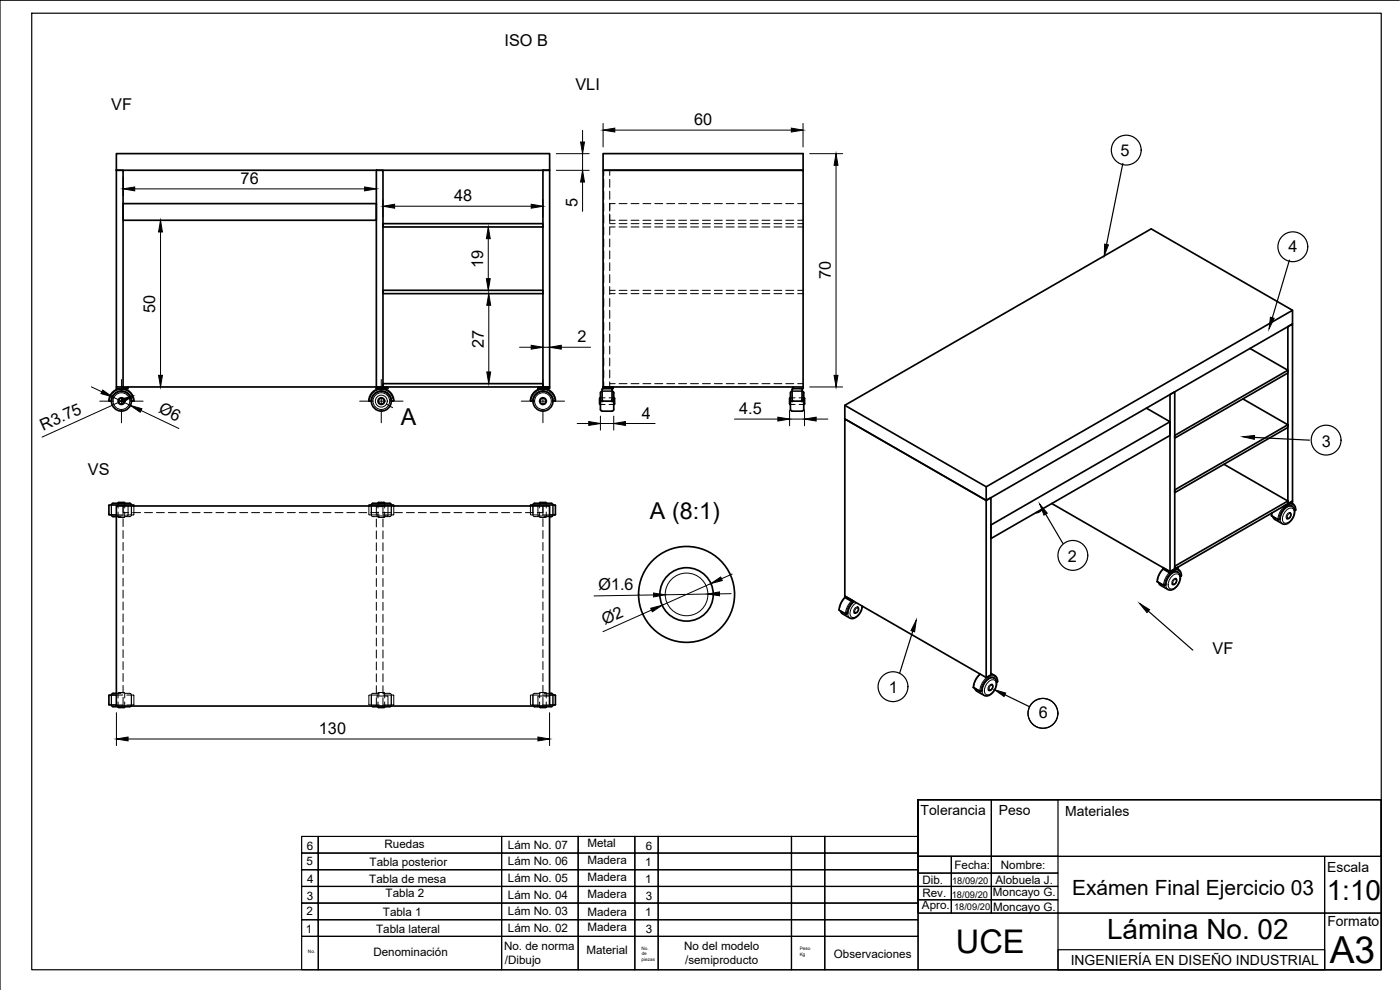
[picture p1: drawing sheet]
<svg xmlns="http://www.w3.org/2000/svg" width="420mm" height="297mm" viewBox="0 0 420 297" stroke-linecap="round" stroke-linejoin="round" font-family="sans-serif">
<!-- layer: Visible -->
<g fill="none" stroke="#000" stroke-width=".51">
<path d="M34.9 46.1h130.1v5h-130.1zM34.9 51.1h2v65h-2zM112.9 51.1h2v65h-2zM162.9 51.1h2.1v65h-2.1zM181 46.1h60v5h-60zM181 51.1h60v65h-60zM36.9 61.1h76v5h-76zM114.9 67.1h48v1h-48zM114.9 87.1h48v1h-48zM386.5 98l1.4-.8v53.2l-1.4 .8zM387.9 93.1l-42.4-24.4-92 52.9v4.1l42.5 24.4M34.9 116.1v.5h3.5v-.5h-1.5"/>
<path d="M38.4 116.1h74.5M112.9 116.1h3.5v.5h-3.5zM114.9 115.1h48v1h-48zM161.4 116.1h3.6v.5h-3.6zM179.9 119.6v1.6M180.2 119.4l-.2 .1M180.7 117.4a1.34 1.34 0 0 0-.5 1.7v2.9a1.05 1.05 0 0 0 .5 1.3M181 116.6l-.3 .2v3.6l.2-.3M181 116.1h3v.5h-3zM183.5 116.6l.2 .2v3.6l-.2-.3M183.7 117.4a1.36 1.36 0 0 1 .5 1.7v2.9a1.07 1.07 0 0 1-.5 1.3l-3 .1M184.2 119.4a1.29 1.29 0 0 1 .2 1.4v.5l-.2 .1"/>
<path d="M237 119.6v1.6M237.2 119.4l-.2 .1M237.7 117.4a1.34 1.34 0 0 0-.5 1.7v2.9a1.05 1.05 0 0 0 .5 1.3M238 116.1v.5M240.5 116.6l-2.7 .1-.1 3.7 .2-.3M240.5 116.6l.2 .2M240.7 116.8v3.6l-.2-.3M240.7 117.4a1.36 1.36 0 0 1 .5 1.7v2.9a1.07 1.07 0 0 1-.5 1.3l-3 .1M241 116.1v.5h-.5M241.2 119.4a1.29 1.29 0 0 1 .3 1.4l-.1 .5-.2 .1M373 119.7l13.5 7.8-33.9 19.5v.8l33.9-19.5v-.8M375.1 104.5l11.4 6.6-33.9 19.5v.9l33.9-19.6v-.8"/>
<path d="M32.9 120.4h.5M32.9 120.4h.1M33.4 120.4a3 3 0 0 1 3-3 3 3 0 0 1 3 3M39.4 120.4h.6M40 120.4h.1M40.2 120.1l-.2 .3M40.2 120.1a3.7 3.7 0 0 0-3.8-3.6 3.7 3.7 0 0 0-3.6 3.8l.1 .1M110.9 120.4l-.2-.1a3.6 3.6 0 0 1 3.7-3.7 3.6 3.6 0 0 1 3.6 3.8M110.9 120.4h.1M117.4 120.4a3 3 0 0 0-3-3 3 3 0 0 0-3 3h-.5M117.4 120.4h.6M118 120.4h.1"/>
<path d="M159.4 120.4l-.2-.1a3.6 3.6 0 0 1 5.2-3.4 3.5 3.5 0 0 1 2.3 3.4l-.2 .1M159.4 120.4h.1M165.9 120.4h.6M165.9 120.4a3 3 0 0 0-2.9-3 3 3 0 0 0-3 3h-.6M166.5 120.4h.1M180 121.2l.2 .2M180.7 120.4h3M237 121.2l.2 .2M237.7 120.4h3M253.5 121.6l42.5 24.5M344 122.5l7.1 4-53.7 31v4.1l53.7-31v-4.1M367.3 139.3l19.2 11-33.9 19.6v.8l33.9-19.5v-.9"/>
<path d="M33.4 154.5a1.12 1.12 0 0 0 1.5 .5M34.9 151.8h130v60h-130zM35.4 151a1.24 1.24 0 0 1 1.5-.2h.5v.2M39.4 151.5a1.36 1.36 0 0 0-1.7-.5h-2.9a1.07 1.07 0 0 0-1.4 .5M40.2 151.8l-.2-.3h-7.2l-.1 2.9 2.2 .1M110.7 151.8l.1-.3h7.2l.2 .3M113.4 151a1.3 1.3 0 0 1 1.5-.2h.5v.2M117.5 151.5a1.38 1.38 0 0 0-1.8-.5h-2.9a1.07 1.07 0 0 0-1.4 .5M159.2 151.8l.1-.3h7.3l.1 2.9-1.8 .1M160.4 151h4.1a1.11 1.11 0 0 1 1.4 .5M160.5 151l-.5 .5M163.7 150.8h-.8a.7 .7 0 0 0-1 .2"/>
<path d="M163.8 150.8l.1 .2M165.9 154.5l-.2 .4-.8 .1M296 146.1l91.9-53v4.1l-91.9 52.9zM296 150.1l1.4-.8v53.2l-1.4 .8-42.5-24.5v-53.1l42.5 24.4v53.2M312.9 152.6l-1 1-1 .2M315.6 151.1l35.5 20.4 1.5-.8v-53.1l-1.5 .8v53.1l-2.1-1.2v.4l2.1 1.2v-.4l2.5-1.4v.4l-2.5 1.4M381.6 154.8l2 1.1M381.7 154.7l-.1 .1M381.7 153.9l-.1 .9M383.5 155.8l.3 .2M383.8 155.9h.1M384.2 155.7l-.4 .3"/>
<path d="M385.1 152l.3 .2v-.4l2.5-1.4v.4l-2.5 1.4M387.1 153.8l.1 .1M387.2 153.9l.2 .4-.2 .8-.5 .5h-.6M387.6 150.9l1 .8 .2 1.4M387.8 151.9l.7 1v1.3l-.7 1.6-1.3 1.2-.8 .3-.9-.2-2.3-1.3-.5-.8M387.8 151.9a3.2 3.2 0 0 0-3.4 2.8l-.2 1M388.8 153.1l-.3 .1M388.8 153.1h.1M253.5 178.8l2.2 1.3v.4l-2.2-1.2zM253.6 179.3l-1.3 1.8-.5 2 2.1 1.1M347.3 174.5l2 1.2M347.4 174.5h-.1"/>
<path d="M347.7 174.7l.5 .9 2.4 1.3 .8 .1 .7-.2 1.3-1.2 .7-1.5 .1-1.4-.5-.9a1.43 1.43 0 0 0-2.1 .3l-1.1 1.3-.6 2.1-.4 .2M349 170.7l-1.3 1.9-.4 1.9M349.2 175.5l.3 .2M349.5 175.7h.1M352.8 173.6h.1M352.9 173.6l.2 .5-.2 .8-.5 .5-.6-.1M353.3 170.7l1 .8 .2 1.3M354.5 172.8l-.3 .2M354.5 172.8h.1M251.9 183l-.1 .1M253.7 184.1l.3 .2M254 184.2h.1"/>
<path d="M254.4 184l-.4 .3M256 180.3l-.3 .2M256.4 180.5l-.9 .8-.7 1-.4 1.7M257.4 182.1l.3 .4-.3 1-.5 .4h-.5M258.8 181.9l-.2 1.1-.7 1.2-.9 .9-.9 .5-1-.2-2.2-1.2-.7-.9M33.4 211.5a1.29 1.29 0 0 0 1.8 .5h3.7l.4-.2M34.9 208a1.14 1.14 0 0 0-1.5 .5M34.9 208.5l-2.2 .2v2.7l2.2 .1M35.4 212.1l.2 .2h1.6l.2-.2M113.4 212.1l.2 .2h1.6l.2-.2M117.4 211.8l-.5 .2h-5l-.4-.2M160.1 211.8l.4 .2"/>
<path d="M161.9 212.1l.2 .2h1.6M163.9 212.1l-.1 .2M164.9 208.5l1.8 .2v2.7l-1.8 .1M164.9 208l.8 .1 .2 .4M165.9 211.5a1.34 1.34 0 0 1-1.7 .5h-3.8M292.1 206.3l2.1 1.2M292.2 206.2l-.1 .1M294 207.3l.3 .2M294.2 202.2l-1.5 1.8-.6 2.3M294.3 207.5h.1M297.4 202l1.6 1 .3 .9v.7M297.7 205.4l.3 .5-.2 .7-.6 .5h-.5"/>
<path d="M298.3 203.4l.7 .9v1.6l-.8 1.6-1.2 1-.8 .3-.8-.1-2.3-1.4-.6-.8M298.3 203.4a3.2 3.2 0 0 0-3.4 2.8l-.2 1-.4 .3M299.3 204.6l-.2 .1M299.4 204.6h-.1"/>
<circle cx="36.4" cy="120.3" r="3"/>
<circle cx="36.4" cy="120.3" r="1.01"/>
<circle cx="114.4" cy="120.3" r="3"/>
<circle cx="114.4" cy="120.3" r="1.01"/>
<circle cx="163" cy="120.3" r="3"/>
<circle cx="163" cy="120.3" r="1.01"/>
<circle cx="206" cy="178.3" r="14.4"/>
<circle cx="206" cy="178.3" r="8"/>
</g>
<!-- layer: Visible Narrow -->
<g fill="none" stroke="#000" stroke-width=".3">
<path d="M32.9 119.8a3.5 3.5 0 0 1 3.5-3 3.5 3.5 0 0 1 3.5 3M110.9 119.8a3.5 3.5 0 0 1 3.5-3 3.5 3.5 0 0 1 3.5 3M159.4 119.8a3.5 3.5 0 0 1 3.6-3 3.5 3.5 0 0 1 3.5 3M312.7 152.8l-1.3 .7M382.1 155.1l.6 .8M385.3 152.1l-1.1 1.4-.7 2.3-1.8-1.1 .1-.8M385.7 152l-1.2 1.5-.5 1.2-.2 1.2M386.2 153a1.26 1.26 0 0 1 1.7-.5 1.26 1.26 0 0 1 .5 1.8 2.8 2.8 0 0 1-3 2.6 2.81 2.81 0 0 1 .8-3.9zM386.6 154.3l.5-.2a.75 .75 0 0 1 .1 .9 .75 .75 0 0 1-.9 .4zM386.9 151.3a1.47 1.47 0 0 1 1.9 1.7M387.2 153.9a1.16 1.16 0 0 0-1 1.7M387.5 151l.5 .2"/>
<path d="M387.8 151.9a2.98 2.98 0 0 0-3.3 2.3l-.3 1.2a1.63 1.63 0 0 0 .6 1.7M253.6 179.3l-1.3 2-.4 1.7M347.8 174.8l.6 .8M349.1 170.8l-1.3 2-.4 1.7M350.9 171.8l-1.3 2.1-.4 1.6-1.8-1M351.4 171.8l-1.2 1.5-.5 1.2-.2 1.2M351.9 172.7a1.26 1.26 0 0 1 1.7-.4 1.26 1.26 0 0 1 .5 1.7 2.8 2.8 0 0 1-3 2.6 2.81 2.81 0 0 1 .8-3.9zM352.3 174.1l.4-.3a.75 .75 0 0 1 .2 1 .75 .75 0 0 1-.9 .3zM352.6 171.1a1.47 1.47 0 0 1 1.9 1.7M352.9 173.6a1.16 1.16 0 0 0-1 1.7M353.2 170.8l.5 .1M353.5 171.7a2.98 2.98 0 0 0-3.3 2.3l-.3 1.2a1.63 1.63 0 0 0 .6 1.7"/>
<path d="M252.3 183.4l.6 .8M255.5 180.4l-1.4 2-.4 1.7-1.8-1.1M255.9 180.3l-1.2 1.6-.5 1.2-.2 1.2M256.4 180.5a4 4 0 0 0-1.7 4.6l.3 .3M256.8 182.6l.5-.2a.75 .75 0 0 1 .2 .9 .75 .75 0 0 1-1 .4zM257.1 180.9a3.4 3.4 0 0 0-1.8 4 1.97 1.97 0 0 0 2.9-1.3l.4-1.8M257.4 182.2a1.16 1.16 0 0 0-1 1.7M292.7 206.6l.5 .8M294.2 202.3l-1.5 2.1-.5 1.8M296.7 204.5a1.26 1.26 0 0 1 1.7-.4 1.26 1.26 0 0 1 .5 1.7 2.8 2.8 0 0 1-3 2.6 2.81 2.81 0 0 1 .8-3.9zM297.1 205.9l.5-.3a.75 .75 0 0 1 .2 1 .75 .75 0 0 1-1 .3zM297.7 205.4a1.16 1.16 0 0 0-1 1.7"/>
<path d="M298.3 203.4a2.98 2.98 0 0 0-3.3 2.4l-.3 1.2a1.63 1.63 0 0 0 .6 1.6M298.6 202.7a3.4 3.4 0 0 0-3.9 2.4l-.7 2.2-1.8-1.1M299.3 204.6a1.53 1.53 0 0 0-.7-1.7 1.53 1.53 0 0 0-1.8 .2l-1.5 1.6-.7 1.3-.3 1.5"/>
<circle cx="36.4" cy="120.4" r=".79"/>
<circle cx="36.4" cy="120.4" r="2.51"/>
<circle cx="114.4" cy="120.4" r=".79"/>
<circle cx="114.4" cy="120.4" r="2.51"/>
<circle cx="163" cy="120.4" r=".79"/>
<circle cx="163" cy="120.4" r="2.51"/>
<circle cx="206" cy="178.3" r="6.4"/>
</g>
<!-- layer: Hidden -->
<g fill="none" stroke="#000" stroke-width=".3">
<path d="M181.2 51.1v1.5M181.2 53.8v2.4M181.2 57.4v2.4M183 51.1v1.5M183 53.8v2.4M183 57.4v2.4M181.2 61v2.4M181.2 64.5v2.4M181.2 68.1v2.4M181.2 71.7v2.4M181.2 75.3v2.3M181.2 78.8v2.4"/>
<path d="M183 61v2.4M183 64.2v2.7M183 71.7v2.4M183 75.3v2.3M183 78.8v2.4M183 67.1h1.6M183 61.1h1.6M183 66.1h1.6M184.6 68.1h-1.6v2.4M185.8 67.1h2.4M185.8 68.1h2.4M185.8 61.1h2.4"/>
<path d="M185.8 66.1h2.4M189.4 67.1h2.3M189.4 68.1h2.3M189.4 61.1h2.3M189.4 66.1h2.3M193 67.1h2.3M193 68.1h2.3M193 61.1h2.3M193 66.1h2.3M196.5 67.1h2.4M196.5 68.1h2.4M196.5 61.1h2.4"/>
<path d="M196.5 66.1h2.4M200.1 67.1h2.4M200.1 68.1h2.4M200.1 61.1h2.4M200.1 66.1h2.4M203.7 67.1h2.4M203.7 68.1h2.4M203.7 61.1h2.4M203.7 66.1h2.4M207.2 67.1h2.4M207.2 68.1h2.4M207.2 61.1h2.4"/>
<path d="M207.2 66.1h2.4M210.8 67.1h2.4M210.8 68.1h2.4M210.8 61.1h2.4M210.8 66.1h2.4M214.4 67.1h2.4M214.4 68.1h2.4M214.4 61.1h2.4M214.4 66.1h2.4M218 67.1h2.3M218 68.1h2.3M218 61.1h2.3"/>
<path d="M218 66.1h2.3M221.5 67.1h2.4M221.5 68.1h2.4M221.5 61.1h2.4M221.5 66.1h2.4M225.1 67.1h2.4M225.1 68.1h2.4M225.1 61.1h2.4M225.1 66.1h2.4M228.7 67.1h2.4M228.7 68.1h2.4M228.7 61.1h2.4"/>
<path d="M228.7 66.1h2.4M232.3 67.1h2.3M232.3 68.1h2.3M232.3 61.1h2.3M232.3 66.1h2.3M235.8 67.1h2.4M235.8 68.1h2.4M235.8 61.1h2.4M235.8 66.1h2.4M239.4 67.1h1.6M239.4 68.1h1.6M239.4 61.1h1.6"/>
<path d="M239.4 66.1h1.6M181.2 82.4v2.4M181.2 86v2.4M181.2 89.6v2.3M181.2 93.1v2.4M181.2 96.7v2.4M183 82.4v2.4M183 86v2.4M183 89.6v2.3M183 93.1v2.4M183 96.7v2.4M183 87.1h1.6"/>
<path d="M183 88.1h1.6M185.8 87.1h2.4M185.8 88.1h2.4M189.4 87.1h2.3M189.4 88.1h2.3M193 87.1h2.3M193 88.1h2.3M196.5 87.1h2.4M196.5 88.1h2.4M200.1 87.1h2.4M200.1 88.1h2.4M203.7 87.1h2.4"/>
<path d="M203.7 88.1h2.4M207.2 87.1h2.4M207.2 88.1h2.4M210.8 87.1h2.4M210.8 88.1h2.4M214.4 87.1h2.4M214.4 88.1h2.4M218 87.1h2.3M218 88.1h2.3M221.5 87.1h2.4M221.5 88.1h2.4M225.1 87.1h2.4"/>
<path d="M225.1 88.1h2.4M228.7 87.1h2.4M228.7 88.1h2.4M232.3 87.1h2.3M232.3 88.1h2.3M235.8 87.1h2.4M235.8 88.1h2.4M239.4 87.1h1.6M239.4 88.1h1.6M180.2 119.4h1.4M180.7 117.4h3M181.2 100.3v2.4"/>
<path d="M181.2 103.9v2.3M181.2 107.4v2.4M181.2 111v2.4M181.2 114.6v1.5M182.8 119.4h1.4M183 100.3v2.4M183 103.9v2.3M183 107.4v2.4M183 111v2.4M183 114.6v1.5M183 115.1h1.6M185.8 115.1h2.4"/>
<path d="M189.4 115.1h2.3M193 115.1h2.3M196.5 115.1h2.4M200.1 115.1h2.4M203.7 115.1h2.4M207.2 115.1h2.4M210.8 115.1h2.4M214.4 115.1h2.4M218 115.1h2.3M221.5 115.1h2.4M225.1 115.1h2.4M228.7 115.1h2.4"/>
<path d="M232.3 115.1h2.3M235.8 115.1h2.4M237.2 119.4h1.4M237.7 117.4h3M239.4 115.1h1.6M239.8 119.4h1.4M180.2 121.4h1.4M182.8 121.4h1.4M237.2 121.4h1.4M239.8 121.4h1.4M33.4 151.5v3M34.9 154.5h2"/>
<path d="M34.9 155h1.4M35.4 153.6v1.5l.2 .2 1.7-.1 .1-1.6M35.4 151v1.4M36.9 155.6v2.4M36.9 159.2v2.4M37.4 151v1.4M38.4 151.8v3h-3.5M38.6 153.8h-1.7v-2v2.6M39.4 151.5v3.3l-.4 .2h-1.5M39.8 153.8h2.4M40.2 151.8v2.6l-2.1 .1M43.4 153.8h2.4"/>
<path d="M46.9 153.8h2.4M50.5 153.8h2.4M54.1 153.8h2.4M57.7 153.8h2.3M61.2 153.8h2.4M64.8 153.8h2.4M68.4 153.8h2.4M71.9 153.8h2.4M75.5 153.8h2.4M79.1 153.8h2.4M82.7 153.8h2.3M86.2 153.8h2.4"/>
<path d="M89.8 153.8h2.4M93.4 153.8h2.4M97 153.8h2.3M100.5 153.8h2.4M104.1 153.8h2.4M107.7 153.8h2.3M110.7 151.8v2.7h3.1M111.3 153.8h2.3M111.4 154.5v-3l.1 3.3 2.3 .2M112.9 152h2v2.5M112.9 151.8v2.7M112.9 155.7v2.4"/>
<path d="M112.9 159.3v2.4M113.4 153.6v1.5a.61 .61 0 0 0 1 .2h.1a.61 .61 0 0 0 .9-.2v-1.5M113.4 151v1.4M114.8 153.8h2.4M114.9 155.7v2.4M114.9 159.3v2.4M115.4 151v1.4M116.4 151.8v3h-3.5M117.4 151.5l-.1 3.3-2.3 .2M118.2 151.8l-.1 2.7h-3.1M118.4 153.8h2.4M122 153.8h2.4"/>
<path d="M125.5 153.8h2.4M129.1 153.8h2.4M132.7 153.8h2.4M136.2 153.8h2.4M139.8 153.8h2.4M143.4 153.8h2.4M147 153.8h2.4M150.5 153.8h2.4M154.1 153.8h2.4M157.7 153.8h2.4M159.2 151.8v2.6l2.4 .1M159.9 154.5v-3l.1 3.3 .4 .2h1.7"/>
<path d="M161.2 153.8h1.7M161.4 151.8v3h3.5M161.9 153.6v1.5l.2 .2 1.8-.1v-1.6M161.9 151v1.4M162.8 154.5h2.1M162.9 151.8v2.6M162.9 155.6v2.4M162.9 159.2v2.4M163.3 155h1.6M163.9 151v1.4M165.9 151.5v3M36.9 162.8v2.3"/>
<path d="M36.9 166.3v2.4M36.9 169.9v2.4M36.9 173.5v2.4M36.9 177.1v2.3M112.9 162.9v2.4M112.9 166.4v2.4M112.9 170v2.4M112.9 173.6v2.4M112.9 177.2v2.3M114.9 162.9v2.4M114.9 166.4v2.4M114.9 170v2.4"/>
<path d="M114.9 173.6v2.4M114.9 177.2v2.3M162.9 162.8v2.3M162.9 166.3v2.4M162.9 169.9v2.4M162.9 173.5v2.4M162.9 177.1v2.3M36.9 180.6v2.4M36.9 184.2v2.4M36.9 187.8v2.4M36.9 191.4v2.3M36.9 194.9v2.4"/>
<path d="M36.9 198.5v2.4M112.9 180.7v2.4M112.9 184.3v2.4M112.9 187.9v2.4M112.9 191.5v2.3M112.9 195v2.4M112.9 198.6v2.4M114.9 180.7v2.4M114.9 184.3v2.4M114.9 187.9v2.4M114.9 191.5v2.3M114.9 195v2.4"/>
<path d="M114.9 198.6v2.4M162.9 180.6v2.4M162.9 184.2v2.4M162.9 187.8v2.4M162.9 191.4v2.3M162.9 194.9v2.4M162.9 198.5v2.4M33.4 208.5v3M34.9 208h1.4M34.9 208.5h2M34.9 211.5h2M35.4 209.4v-1.5l.2-.1h1.7l.1 1.6"/>
<path d="M35.4 210.6v1.4M36.9 202.1v2.4M36.9 205.6v2.4M36.9 209.2v2.6M37.4 210.6v1.4M37.5 208h1.5l.4 .3-.1 3.5M38.1 208.5l2.1 .2v2.7l-2.1 .1M112.9 208.8h3.5v3M112.9 202.2v2.4M112.9 205.7v2.4M112.9 209.3v2.5M113.4 209.4v-1.4a.61 .61 0 0 1 1-.2h.1a.61 .61 0 0 1 .9 .2v1.4"/>
<path d="M113.4 210.6v1.4M113.8 208.5l-3.1 .1v2.9h3.1M113.8 208l-2.3 .2v3.6M114.9 202.2v2.4M114.9 205.7v2.4M114.9 209.3v2.5M115 208.5l3.2 .1-.1 2.9h-3.1M115 208l2.3 .2v3.6M115.4 210.6v1.4M161.6 208.5l-2.4 .2v2.7l2.4 .1M161.9 209.4v-1.5l.2-.1h1.8v1.6M161.9 210.6v1.4"/>
<path d="M162.1 208h-1.7l-.4 .3v3.5M162.8 208.5h2.1M162.8 211.5h2.1M162.9 202.1v2.4M162.9 205.6v2.4M162.9 209.2v2.6M163.3 208h1.6M163.9 210.6v1.4M164.9 208.8h-3.5v3M165.9 208.5v3"/>
</g>
<!-- layer: Visible -->
<g fill="#000" stroke="#000" stroke-width=".3">
<circle cx="180.7" cy="120.4" r=".24"/>
<circle cx="183.7" cy="120.4" r=".24"/>
<circle cx="237.7" cy="120.4" r=".24"/>
<circle cx="240.7" cy="120.4" r=".24"/>
</g>
<!-- layer: Sketch1 -->
<g fill="none" stroke="#000" stroke-width=".36">
<path d="M9.5 4h405v287h-405zM420 .1h-420v296.9M337 49.1l-4.9 24.2M387 78l-5.2 17.3M376.5 131.2l16.5 .9M313.8 154.3l5.2 8.8M273.9 189.4l-3.9 12.6M344.6 183.4l13.4 11.7M301.6 208.5l7.4 3.6M275.5 240h22v16.9h-22zM275.5 240h139v51h-139v-51v16.9h139v-16.9zM297.5 240h20v16.9h-20z"/>
<path d="M90.5 251h5v5v-5h55v5h-60zM90.5 256h5v4.9v-4.9h55v4.9h-60zM150.5 251h23v5h-23zM150.5 256h23v4.9h-23zM173.5 251h17v5h-17zM173.5 256h17v4.9h-17zM190.5 251h7v5h-7zM190.5 256h7v4.9h-7zM197.5 251h40v5h-40zM197.5 256h40v4.9h-40zM237.5 251h10v5h-10zM237.5 256h10v4.9h-10z"/>
<path d="M247.5 251h28v5h-28zM247.5 256h28v4.9h-28zM275.5 256.9h10v5.1h-10zM275.5 256.9h122v17.1h-122zM285.5 256.9h12v5.1h-12zM297.5 256.9h20v5.1h-20zM397.5 256.9h17v17.1h-17zM90.5 260.9h5v5.1v-5.1h55v5.1h-60zM90.5 271h5v5v-5h55v5h-60zM90.5 276h5v5v-5h55v5h-60zM90.5 266h5v5v-5h55v5h-60zM150.5 260.9h23v5.1h-23z"/>
<path d="M150.5 271h23v5h-23zM150.5 276h23v5h-23zM150.5 266h23v5h-23zM173.5 260.9h17v5.1h-17zM173.5 271h17v5h-17zM173.5 276h17v5h-17zM173.5 266h17v5h-17zM190.5 260.9h7v5.1h-7zM190.5 271h7v5h-7zM190.5 276h7v5h-7zM190.5 266h7v5h-7zM197.5 260.9h40v5.1h-40z"/>
<path d="M197.5 271h40v5h-40zM197.5 276h40v5h-40zM197.5 266h40v5h-40zM237.5 260.9h10v5.1h-10zM237.5 271h10v5h-10zM237.5 276h10v5h-10zM237.5 266h10v5h-10zM247.5 260.9h28v5.1h-28zM247.5 271h28v5h-28zM247.5 276h28v5h-28zM247.5 266h28v5h-28zM275.5 270h10v4h-10z"/>
<path d="M275.5 266h10v4h-10zM275.5 262h10v4h-10zM285.5 270h12v4h-12zM285.5 266h12v4h-12zM285.5 262h12v4h-12zM297.5 270h20v4h-20zM297.5 266h20v4h-20zM297.5 262h20v4h-20zM317.5 274h80v17h-80zM397.5 274h17v17h-17zM90.5 281h5v10h-5zM95.5 281h55v10h-55z"/>
<path d="M150.5 281h23v10h-23zM173.5 281h17v10h-17zM190.5 281h7v10h-7zM197.5 281h40v10h-40zM237.5 281h10v10h-10zM247.5 281h28v10h-28zM317.5 285h80v6h-80z"/>
<circle cx="338" cy="45" r="4.5"/>
<circle cx="388" cy="74" r="4.5"/>
<circle cx="398" cy="132.1" r="4.5"/>
<circle cx="322" cy="166.6" r="4.5"/>
<circle cx="268" cy="206" r="4.5"/>
<circle cx="313" cy="214" r="4.5"/>
</g>
<path d="M331.5 73.2l1.2 .3-1.3 3.3zM381.3 95.2l1.1 .3-1.5 3.2zM373 131l3.5-.4-.1 1.2zM312 151.2l2.3 2.8-1 .6zM275 186.1l-.5 3.5-1.1-.4zM342 181l3 1.9-.8 .9zM298.4 206.9l3.4 1-.5 1.1z" fill="#000" stroke="#000" stroke-width=".3"/>
<!-- layer: Dimensions -->
<g fill="none" stroke="#000" stroke-width=".3">
<path d="M174.8 39.1v3.5M181 37v7.1M184.5 39h53M241 37v7.1M36.9 53.1v5.6M40.4 56.7h69M114.9 59.9v5.2M162.9 59.9v5.2M166.9 46.1h9.9M166.9 51.1h9.9M174.8 46.1v5M174.8 54.6v8.8"/>
<path d="M243 46.1h9.9M250.9 49.6v63M48.2 69.6v43M118.4 61.9h41M146.5 71.6v12M146.7 91.6v20M27.4 116.1l3.2 1.5M33.7 119.1l5.4 2.6M155.9 104.2h3.5M162.9 104.2h2M168.4 104.2h8.8M243 116.1h9.9"/>
<path d="M36.7 120.3l-24.1 10.9M42.3 123.2l11.4 5.4M173.2 127.1h3.5M180.2 124.8v4.3M180.2 127.1h4M184.2 124.8v4.3M187.7 127.1h8.9M220.4 125.7h13M237 123.2v4.5M237 125.7h4.4M241.4 123.2v4.5M244.9 125.7h3.6"/>
<path d="M196.1 178.5l-17.8 .3M212.4 178.2l-12.8 .3M213.3 175.1l-14.6 6.5M219.4 178.1l-3.5 .1M219.7 172.2l-3.2 1.5M195.5 183l-14.5 6.5M34.9 213.8v9.9M164.9 213.8v9.9M38.4 221.7h123"/>
</g>
<g fill="#000" stroke="#000" stroke-width=".3">
<path d="M181 39l3.5-.6v1.2zM237.5 38.4l3.5 .6-3.5 .6zM36.9 56.7l3.5-.6v1.2zM109.4 56.1l3.5 .6-3.5 .6zM174.2 42.6h1.2l-.6 3.5zM174.8 51.1l.6 3.5h-1.2zM250.9 46.1l.6 3.5h-1.2zM48.2 66.1l.5 3.5h-1.1zM114.9 61.9l3.5-.6v1.2zM146.5 68.1l.6 3.5h-1.1zM159.4 61.3l3.5 .6-3.5 .6zM146 83.6h1.1l-.6 3.5z"/>
<path d="M146.7 88.1l.6 3.5h-1.2zM30.8 117l2.9 2.1-3.4-1zM36.4 119.7l3.5-.9-3 2zM47.6 112.6h1.1l-.5 3.5zM146.1 111.6h1.2l-.6 3.5zM159.4 103.6l3.5 .6-3.5 .6zM164.9 104.2l3.5-.6v1.2zM250.3 112.6h1.2l-.6 3.5zM39.1 121.7l3.5 .9-.5 1.1zM176.7 126.5l3.5 .6-3.5 .5zM184.2 127.1l3.5-.6v1.1zM233.4 125.2l3.6 .5-3.6 .6z"/>
<path d="M241.4 125.7l3.5-.5v1.1zM196.1 177.9l3.5 .6-3.4 .6zM212.4 178.2l3.5-.6v1.2zM213.3 175.1l3-2 .5 1.1zM195.3 182.5l3.4-.9-2.9 2zM34.9 221.7l3.5-.6v1.2zM161.4 221.1l3.5 .6-3.5 .6z"/>
</g>
<!-- layer: Center Lines -->
<g fill="none" stroke="#000" stroke-width=".3">
<path d="M36.4 113.9v3.8M36.4 119.5v1.7M114.4 113.9v3.8M114.4 119.5v1.7M162.9 113.9v3.8M162.9 119.5v1.7M29.9 120.4h3.9M35.5 120.4h1.8M36.4 123v3.9M39.1 120.4h3.8M107.9 120.4h3.9M113.5 120.4h1.8"/>
<path d="M114.4 123v3.9M117.1 120.4h3.8M156.4 120.4h3.9M162.1 120.4h1.7M162.9 123v3.9M165.6 120.4h3.8"/>
</g>
<!-- layer: Annotations -->
<g fill="none" stroke="#000" stroke-width=".3">
<path d="M116 121.2l1.8 1.1"/>
<circle cx="114.4" cy="120.4" r="1.79"/>
</g>
<text font-size="11.2" x="399.1" y="289">A3</text>
<text font-size="9.8" x="286.9" y="285.9">UCE</text>
<g font-size="8.4">
<text x="398.2" y="270">1:10</text>
<text x="332.2" y="281.7">Lámina No. 02</text>
</g>
<g font-size="7">
<text x="120.3" y="127.6">A</text>
<text x="195.1" y="155.6">A (8:1)</text>
</g>
<text font-size="6.3" x="321.8" y="268.4">Exámen Final Ejercicio 03</text>
<g font-size="4.9">
<text x="151.4" y="13.9">ISO B</text>
<text x="172.7" y="27">VLI</text>
<text x="33.4" y="33">VF</text>
<text x="208.3" y="37.5">60</text>
<text x="336.2" y="46.8">5</text>
<text x="72.2" y="55.1">76</text>
<text x="136.3" y="60.3">48</text>
<text x="173.3" y="62.1" transform="rotate(-90 173.3 62.1)">5</text>
<text x="386.7" y="75.6">4</text>
<text x="145" y="80.5" transform="rotate(-90 145 80.5)">19</text>
<text x="249.3" y="83.8" transform="rotate(-90 249.3 83.8)">70</text>
<text x="46.6" y="93.8" transform="rotate(-90 46.6 93.8)">50</text>
<text x="145.2" y="104.3" transform="rotate(-90 145.2 104.3)">27</text>
<text x="173.3" y="102.7">2</text>
<text x="47.3" y="123.7" transform="rotate(26 47.3 123.7)">Ø6</text>
<text x="192.6" y="125.6">4</text>
<text x="221.8" y="124.2">4.5</text>
<text x="13" y="129.3" transform="rotate(-24 13 129.3)">R3.75</text>
<text x="396.7" y="134.1">3</text>
<text x="26.4" y="142.5">VS</text>
<text x="320.4" y="168.5">2</text>
<text x="179.6" y="177.2" transform="rotate(-1 179.6 177.2)">Ø1.6</text>
<text x="181.5" y="187.5" transform="rotate(-24 181.5 187.5)">Ø2</text>
<text x="363.9" y="196.3">VF</text>
<text x="266.7" y="207.8">1</text>
<text x="311.8" y="215.6">6</text>
<text x="95.7" y="220.2">130</text>
</g>
<g font-size="4.2">
<text x="276.3" y="244.4">Tolerancia</text>
<text x="299.7" y="244.5">Peso</text>
<text x="319.7" y="244.8">Materiales</text>
<text x="398.3" y="261.7">Escala</text>
<text x="398.4" y="277.9">Formato</text>
<text x="321.3" y="289.5">INGENIERÍA EN DISEÑO INDUSTRIAL</text>
</g>
<g font-size="3.5">
<text x="92.1" y="254.9">6</text>
<text x="115.4" y="254.5">Ruedas</text>
<text x="152.4" y="254.6">Lám No. 07</text>
<text x="176.3" y="254">Metal</text>
<text x="193.8" y="254.9">6</text>
<text x="92" y="259.4">5</text>
<text x="110.9" y="259.8">Tabla posterior</text>
<text x="152.4" y="259.6">Lám No. 06</text>
<text x="176.3" y="259.4">Madera</text>
<text x="193.6" y="259.9">1</text>
<text x="286.4" y="260.8">Fecha:</text>
<text x="300.4" y="260.7">Nombre:</text>
<text x="92.1" y="269.9">3</text>
<text x="92.2" y="264.9">4</text>
<text x="110.8" y="264.9">Tabla de mesa</text>
<text x="115.7" y="269.1">Tabla 2</text>
<text x="152.4" y="264.6">Lám No. 05</text>
<text x="152.4" y="269.6">Lám No. 04</text>
<text x="176.3" y="264.4">Madera</text>
<text x="176.3" y="269.4">Madera</text>
<text x="193.6" y="264.9">1</text>
<text x="193.8" y="269.9">3</text>
<text x="276.8" y="269.2">Rev.</text>
<text x="276.8" y="265.2">Dib.</text>
<text x="298" y="268.9">Moncayo G.</text>
<text x="298.7" y="265.1">Alobuela J.</text>
<text x="92" y="274.5">2</text>
<text x="114.9" y="274.9">Tabla 1</text>
<text x="152.4" y="274.6">Lám No. 03</text>
<text x="176.3" y="274.8">Madera</text>
<text x="193.6" y="274.9">1</text>
<text x="276.7" y="272.6">Apro.</text>
<text x="298" y="273.5">Moncayo G.</text>
<text x="91.8" y="279.9">1</text>
<text x="112.9" y="280">Tabla lateral</text>
<text x="152.4" y="279.6">Lám No. 02</text>
<text x="176.3" y="279.4">Madera</text>
<text x="193.8" y="279.9">3</text>
<text x="112.1" y="287">Denominación</text>
<text x="151.3" y="285.1">No. de norma</text>
<text x="176" y="286.3">Material</text>
<text x="205.3" y="285.1">No del modelo</text>
<text x="250.3" y="287.3">Observaciones</text>
<text x="151.5" y="289.3">/Dibujo</text>
<text x="205.6" y="289.3">/semiproducto</text>
</g>
<g font-size="2.8">
<text x="285.6" y="269.3">18/09/20</text>
<text x="285.8" y="265.2">18/09/20</text>
<text x="286.3" y="273">18/09/20</text>
</g>
<g font-size="1.4">
<text x="92.4" y="286">No.</text>
<text x="192.5" y="284.9">No.</text>
<text x="192.6" y="286.6">de</text>
<text x="240" y="285.1">Peso</text>
<text x="240" y="286.8">Kg</text>
<text x="192.6" y="288.3">piezas</text>
</g>
</svg>
